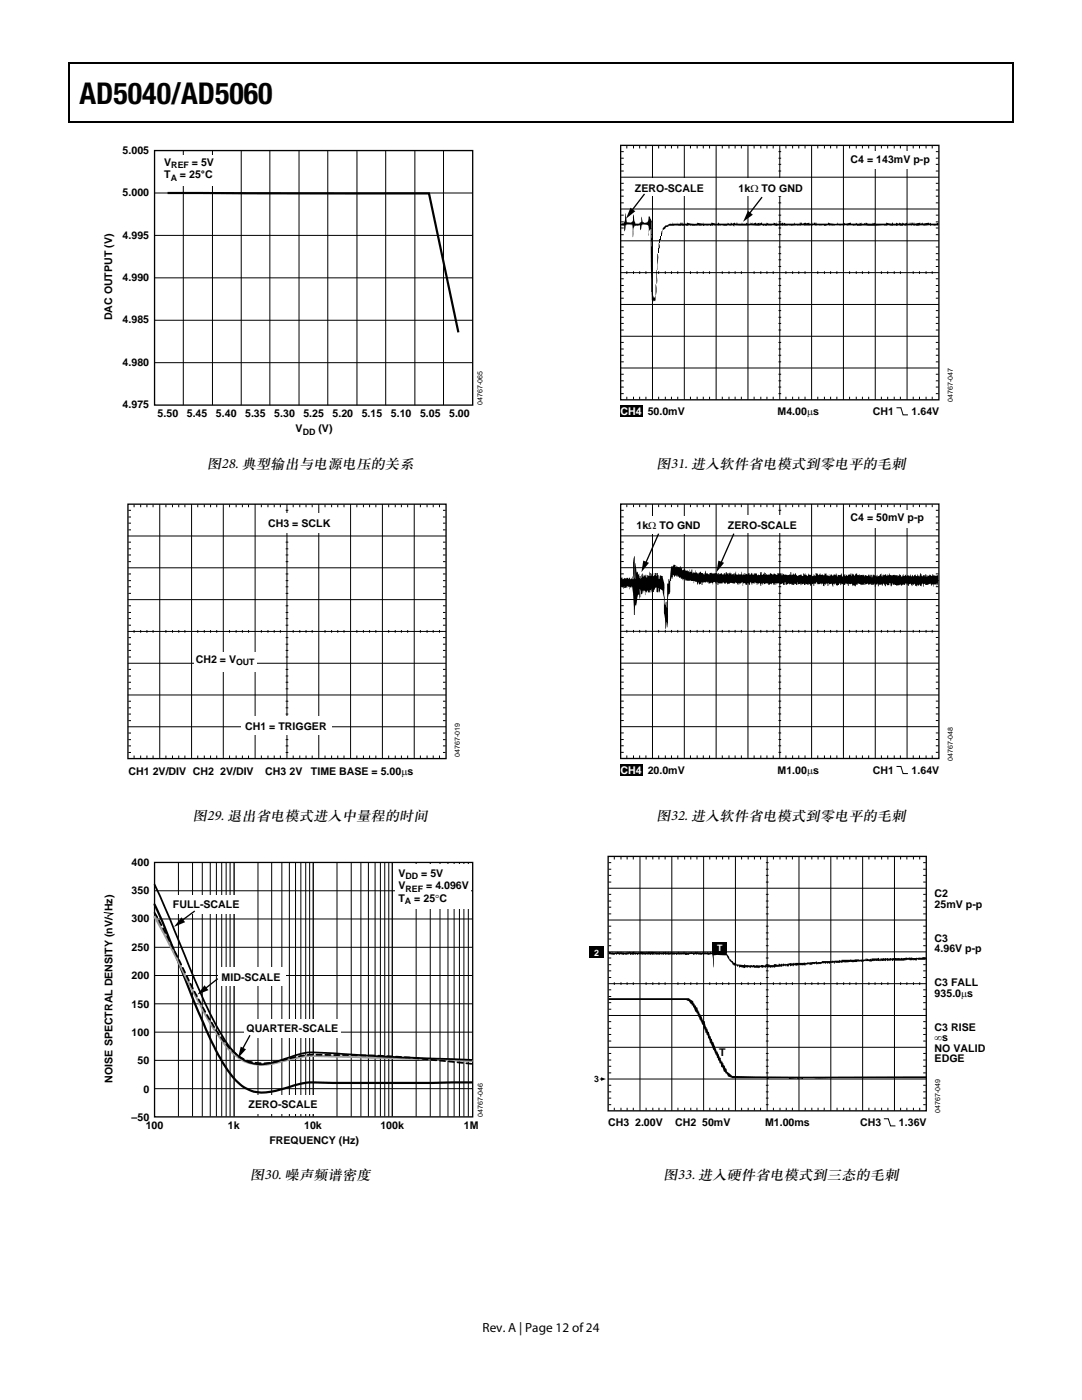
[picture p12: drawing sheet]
<svg xmlns="http://www.w3.org/2000/svg" width="216mm" height="279mm" viewBox="0 0 216 279" stroke-linecap="round" stroke-linejoin="round" font-family="sans-serif">
<path d="M13.7 12.5h.3v1h-.3z" fill="#040000"/>
<path d="M13.7 12.6h188.2" fill="none" stroke="#040000" stroke-width=".25"/>
<g fill="#040000">
<path d="M201.9 12.5h.3v1h-.3z"/>
<path d="M201.9 12.5h.3v.2h-.3z"/>
</g>
<path d="M13.8 13.5v10.9M202.1 13.5v10.9M13.7 24.3h188.2" fill="none" stroke="#040000" stroke-width=".25"/>
<path d="M201.9 24.2h.3v.2h-.3z" fill="#040000"/>
<path d="M33.7 38.5l51.9 .1 5.8 27.5" fill="none" stroke="#040000" stroke-width=".44"/>
<path d="M30.8 30h63.5v50.8h-63.5z" fill="none" stroke="#040000" stroke-width=".26"/>
<g fill="none" stroke="#040000" stroke-width=".2">
<path d="M30.8 38.5h63.5M36.6 30v50.8M42.4 30v50.8M48.1 30v50.8M53.8 30v50.8M59.7 30v50.8M65.4 30v50.8M71.2 30v50.8M77 30v50.8M82.8 30v50.8M88.5 30v50.8M30.8 47h63.5"/>
<path d="M30.8 55.4h63.5M30.8 63.9h63.5M30.8 72.4h63.5"/>
</g>
<g fill="#fff">
<path d="M32 30.9h11.5v6.1h-11.5z"/>
<path d="M25.6 114.2h63v9.7h-63z"/>
</g>
<path d="M25.5 100.6h63.5v50.8h-63.5z" fill="none" stroke="#040000" stroke-width=".26"/>
<g fill="none" stroke="#040000" stroke-width=".2">
<path d="M25.5 107h63.5M25.5 113.3h63.5M25.5 119.7h63.5M25.6 101.8h.5M25.6 103.2h.5M25.6 104.4h.5M25.6 105.7h.5M25.6 108.2h.5M25.6 109.5h.5M25.6 110.8h.5M25.6 112.1h.5M25.6 114.5h.5"/>
<path d="M25.6 115.9h.5M25.6 117.1h.5M25.6 118.4h.5M26.8 100.7v.5M28.1 100.7v.5M29.3 100.7v.5M30.5 100.7v.5M31.9 100.6v50.8M33.1 100.7v.5M34.4 100.7v.5M35.7 100.7v.5M36.9 100.7v.5"/>
<path d="M38.2 100.6v50.8M39.5 100.7v.5M40.8 100.7v.5M42 100.7v.5M43.2 100.7v.5M44.6 100.6v50.8M45.8 100.7v.5M47.1 100.7v.5M48.4 100.7v.5M49.6 100.7v.5M50.9 100.6v50.8M52.2 100.7v.5"/>
<path d="M53.5 100.7v.5M54.7 100.7v.5M55.9 100.7v.5M57 101.8h.5M57 103.2h.5M57 104.4h.5M57 105.7h.5M57 108.2h.5M57 109.5h.5M57 110.8h.5M57 112.1h.5M57 114.5h.5"/>
<path d="M57 115.9h.5M57 117.1h.5M57 118.4h.5M57.3 100.6v50.8M58.5 100.7v.5M59.8 100.7v.5M61.1 100.7v.5M62.3 100.7v.5M63.6 100.6v50.8M64.9 100.7v.5M66.2 100.7v.5M67.4 100.7v.5"/>
<path d="M68.6 100.7v.5M70 100.6v50.8M71.2 100.7v.5M72.5 100.7v.5M73.7 100.7v.5M75 100.7v.5M76.3 100.6v50.8M77.6 100.7v.5M78.9 100.7v.5M80.1 100.7v.5M81.3 100.7v.5M82.7 100.6v50.8"/>
<path d="M83.9 100.7v.5M85.2 100.7v.5M86.4 100.7v.5M87.7 100.7v.5M88.4 101.8h.5M88.4 103.2h.5M88.4 104.4h.5M88.4 105.7h.5M88.4 108.2h.5M88.4 109.5h.5M88.4 110.8h.5M88.4 112.1h.5"/>
<path d="M88.4 114.5h.5M88.4 115.9h.5M88.4 117.1h.5M88.4 118.4h.5M25.5 126h63.5M25.5 132.4h63.5M25.5 138.7h63.5M25.6 120.9h.5M25.6 122.2h.5M25.6 123.5h.5M25.6 124.8h.5M25.6 127.2h.5"/>
<path d="M25.6 128.6h.5M25.6 129.8h.5M25.6 131.1h.5M25.6 133.6h.5M25.6 134.9h.5M25.6 136.2h.5M25.6 137.5h.5M25.6 139.9h.5M26.8 125.7v.6M28.1 125.7v.6M29.3 125.7v.6M30.5 125.7v.6"/>
<path d="M33.1 125.7v.6M34.4 125.7v.6M35.7 125.7v.6M36.9 125.7v.6M39.5 125.7v.6M40.8 125.7v.6M42 125.7v.6M43.2 125.7v.6M45.8 125.7v.6M47.1 125.7v.6M48.4 125.7v.6M49.6 125.7v.6"/>
<path d="M52.2 125.7v.6M53.5 125.7v.6M54.7 125.7v.6M55.9 125.7v.6M57 120.9h.5M57 122.2h.5M57 123.5h.5M57 124.8h.5M57 127.2h.5M57 128.6h.5M57 129.8h.5M57 131.1h.5"/>
<path d="M57 133.6h.5M57 134.9h.5M57 136.2h.5M57 137.5h.5M57 139.9h.5M58.5 125.7v.6M59.8 125.7v.6M61.1 125.7v.6M62.3 125.7v.6M64.9 125.7v.6M66.2 125.7v.6M67.4 125.7v.6"/>
<path d="M68.6 125.7v.6M71.2 125.7v.6M72.5 125.7v.6M73.7 125.7v.6M75 125.7v.6M77.6 125.7v.6M78.9 125.7v.6M80.1 125.7v.6M81.3 125.7v.6M83.9 125.7v.6M85.2 125.7v.6M86.4 125.7v.6"/>
<path d="M87.7 125.7v.6M88.4 120.9h.5M88.4 122.2h.5M88.4 123.5h.5M88.4 124.8h.5M88.4 127.2h.5M88.4 128.6h.5M88.4 129.8h.5M88.4 131.1h.5M88.4 133.6h.5M88.4 134.9h.5M88.4 136.2h.5"/>
<path d="M88.4 137.5h.5M88.4 139.9h.5M25.5 145h63.5M25.6 141.3h.5M25.6 142.5h.5M25.6 143.8h.5M25.6 146.3h.5M25.6 147.6h.5M25.6 148.9h.5M25.6 150.2h.5M26.8 150.8v.5M28.1 150.8v.5"/>
<path d="M29.3 150.8v.5M30.5 150.8v.5M33.1 150.8v.5M34.4 150.8v.5M35.7 150.8v.5M36.9 150.8v.5M39.5 150.8v.5M40.8 150.8v.5M42 150.8v.5M43.2 150.8v.5M45.8 150.8v.5M47.1 150.8v.5"/>
<path d="M48.4 150.8v.5M49.6 150.8v.5M52.2 150.8v.5M53.5 150.8v.5M54.7 150.8v.5M55.9 150.8v.5M57 141.3h.5M57 142.5h.5M57 143.8h.5M57 146.3h.5M57 147.6h.5M57 148.9h.5"/>
<path d="M57 150.2h.5M58.5 150.8v.5M59.8 150.8v.5M61.1 150.8v.5M62.3 150.8v.5M64.9 150.8v.5M66.2 150.8v.5M67.4 150.8v.5M68.6 150.8v.5M71.2 150.8v.5M72.5 150.8v.5M73.7 150.8v.5"/>
<path d="M75 150.8v.5M77.6 150.8v.5M78.9 150.8v.5M80.1 150.8v.5M81.3 150.8v.5M83.9 150.8v.5M85.2 150.8v.5M86.4 150.8v.5M87.7 150.8v.5M88.4 141.3h.5M88.4 142.5h.5M88.4 143.8h.5"/>
<path d="M88.4 146.3h.5M88.4 147.6h.5M88.4 148.9h.5M88.4 150.2h.5"/>
</g>
<g fill="#fff">
<path d="M56.3 102.5h10v3.8h-10z"/>
<path d="M38.8 130.1h12.5v3.9h-12.5z"/>
<path d="M48.1 142.8h18.1v3.8h-18.1z"/>
</g>
<g fill="none" stroke="#040000" stroke-width=".2">
<path d="M30.8 177.8h63.5M35.6 172.1v50.7M38.4 172.1v50.7M40.4 172.1v50.7M42 172.1v50.7M43.2 172.1v50.7M44.2 172.1v50.7M45.1 172.1v50.7M45.9 172.1v50.7M51.5 172.1v50.7M54.2 172.1v50.7M56.2 172.1v50.7"/>
<path d="M57.7 172.1v50.7M59 172.1v50.7M60 172.1v50.7M61 172.1v50.7M61.8 172.1v50.7M67.2 172.1v50.7M70.1 172.1v50.7M72 172.1v50.7M73.5 172.1v50.7M74.8 172.1v50.7M75.9 172.1v50.7M76.8 172.1v50.7"/>
<path d="M77.6 172.1v50.7M83 172.1v50.7M85.9 172.1v50.7M87.8 172.1v50.7M89.4 172.1v50.7M90.6 172.1v50.7M91.7 172.1v50.7M92.6 172.1v50.7M93.5 172.1v50.7M30.8 183.4h63.5M30.8 189.1h63.5M30.8 194.7h63.5"/>
<path d="M30.8 200.3h63.5M30.8 206h63.5M30.8 211.6h63.5M30.8 217.3h63.5"/>
</g>
<path d="M30.8 172.1h63.5v50.8h-63.5zM46.7 172.1v50.7M62.5 172.1v50.7M78.3 172.1v50.7" fill="none" stroke="#040000" stroke-width=".26"/>
<path d="M79 172.5h15v8.9h-15z" fill="#fff"/>
<path d="M30.8 180.5l1.8 3.9 6.9 17.3a66.3 66.3 0 0 0 6.2 12.3 8 8 0 0 0 6.8 4l2.2-.2 1.9-.5a17.8 17.8 0 0 1 9.2-1.2l28.3-.1" fill="none" stroke="#040000" stroke-width=".44"/>
<path d="M30.8 183l2.2 3.8 5.1 10.2a67.8 67.8 0 0 0 6 10.4 11.9 11.9 0 0 0 5.4 4.7 11.9 11.9 0 0 0 7.2-.4l1.3-.3a20.1 20.1 0 0 1 7.8-.6l28.3 .9" fill="none" stroke="#9a9a9a" stroke-width=".44"/>
<path d="M30.8 182.2l2.8 5 4.7 9.8a64.4 64.4 0 0 0 7.4 12 9 9 0 0 0 10 2.7 26.9 26.9 0 0 1 8.8-1.2l13.1 .3 4.7 .3 11.8 1.2" fill="none" stroke="#040000" stroke-width=".35" stroke-dasharray="1.1 .7"/>
<path d="M30.8 176.5l2.7 5.8 5 12.3a76.7 76.7 0 0 0 7.3 14.4 7.6 7.6 0 0 0 8.9 3l3.1-1a12.4 12.4 0 0 1 6.7-.9l11.8 .8 17.8 .6" fill="none" stroke="#040000" stroke-width=".35"/>
<path d="M20.7 182.1l1.8 .2-1 .5 .1 .3" fill="none" stroke="#040000" stroke-width=".2"/>
<g fill="#fff">
<path d="M35.2 178.6h12.2v3.7h-12.2z"/>
<path d="M48.7 203.4h19.3v3.7h-19.3z"/>
<path d="M43.6 193h13.4v3.7h-13.4z"/>
<path d="M50.6 218.6h12.2v3.7h-12.2z"/>
</g>
<path d="M38.9 181.8l-2.7 2" fill="none" stroke="#040000" stroke-width=".26"/>
<path d="M36.2 183.1l.7 .9-2.2 1z" fill="#040000"/>
<path d="M43.5 195.3l-2.6 2" fill="none" stroke="#040000" stroke-width=".26"/>
<path d="M40.8 196.6l.8 1-2.2 .9z" fill="#040000"/>
<path d="M49.9 206.6l-1.6 2.9" fill="none" stroke="#040000" stroke-width=".26"/>
<path d="M48 208.9l1.1 .5-1.6 1.8z" fill="#040000"/>
<path d="M123.8 29h63.5v50.8h-63.5z" fill="none" stroke="#040000" stroke-width=".26"/>
<g fill="none" stroke="#040000" stroke-width=".2">
<path d="M123.8 35.4h63.5M123.9 30.3h.6M123.9 31.6h.6M123.9 32.8h.6M123.9 34.1h.6M123.9 36.6h.6M123.9 37.9h.6M123.9 39.2h.6M125.1 29.1v.5M126.4 29.1v.5M127.6 29.1v.5M128.9 29.1v.5"/>
<path d="M130.2 29v50.8M131.4 29.1v.5M132.8 29.1v.5M134 29.1v.5M135.2 29.1v.5M136.5 29v50.8M137.8 29.1v.5M139.1 29.1v.5M140.3 29.1v.5M141.6 29.1v.5M142.9 29v50.8M144.1 29.1v.5"/>
<path d="M145.5 29.1v.5M146.7 29.1v.5M147.9 29.1v.5M149.2 29v50.8M150.5 29.1v.5M151.8 29.1v.5M153 29.1v.5M154.3 29.1v.5M155.3 30.3h.6M155.3 31.6h.6M155.3 32.8h.6M155.3 34.1h.6"/>
<path d="M155.3 36.6h.6M155.3 37.9h.6M155.3 39.2h.6M155.6 29v50.8M156.8 29.1v.5M158.2 29.1v.5M159.4 29.1v.5M160.6 29.1v.5M161.9 29v50.8M163.2 29.1v.5M164.5 29.1v.5M165.7 29.1v.5"/>
<path d="M167 29.1v.5M168.3 29v50.8M169.5 29.1v.5M170.9 29.1v.5M172.1 29.1v.5M173.3 29.1v.5M174.6 29v50.8M175.9 29.1v.5M177.1 29.1v.5M178.4 29.1v.5M179.7 29.1v.5M181 29v50.8"/>
<path d="M182.2 29.1v.5M183.5 29.1v.5M184.8 29.1v.5M186 29.1v.5M186.7 30.3h.6M186.7 31.6h.6M186.7 32.8h.6M186.7 34.1h.6M186.7 36.6h.6M186.7 37.9h.6M186.7 39.2h.6M123.8 41.7h63.5"/>
<path d="M123.8 48.1h63.5M123.8 54.4h63.5M123.9 40.5h.6M123.9 42.9h.6M123.9 44.3h.6M123.9 45.5h.6M123.9 46.8h.6M123.9 49.3h.6M123.9 50.6h.6M123.9 51.9h.6M123.9 53.2h.6M123.9 55.6h.6"/>
<path d="M123.9 57h.6M123.9 58.2h.6M123.9 59.5h.6M125.1 54.1v.6M126.4 54.1v.6M127.6 54.1v.6M128.9 54.1v.6M131.4 54.1v.6M132.8 54.1v.6M134 54.1v.6M135.2 54.1v.6M137.8 54.1v.6"/>
<path d="M139.1 54.1v.6M140.3 54.1v.6M141.6 54.1v.6M144.1 54.1v.6M145.5 54.1v.6M146.7 54.1v.6M147.9 54.1v.6M150.5 54.1v.6M151.8 54.1v.6M153 54.1v.6M154.3 54.1v.6M155.3 40.5h.6"/>
<path d="M155.3 42.9h.6M155.3 44.3h.6M155.3 45.5h.6M155.3 46.8h.6M155.3 49.3h.6M155.3 50.6h.6M155.3 51.9h.6M155.3 53.2h.6M155.3 55.6h.6M155.3 57h.6M155.3 58.2h.6M155.3 59.5h.6"/>
<path d="M156.8 54.1v.6M158.2 54.1v.6M159.4 54.1v.6M160.6 54.1v.6M163.2 54.1v.6M164.5 54.1v.6M165.7 54.1v.6M167 54.1v.6M169.5 54.1v.6M170.9 54.1v.6M172.1 54.1v.6M173.3 54.1v.6"/>
<path d="M175.9 54.1v.6M177.1 54.1v.6M178.4 54.1v.6M179.7 54.1v.6M182.2 54.1v.6M183.5 54.1v.6M184.8 54.1v.6M186 54.1v.6M186.7 40.5h.6M186.7 42.9h.6M186.7 44.3h.6M186.7 45.5h.6"/>
<path d="M186.7 46.8h.6M186.7 49.3h.6M186.7 50.6h.6M186.7 51.9h.6M186.7 53.2h.6M186.7 55.6h.6M186.7 57h.6M186.7 58.2h.6M186.7 59.5h.6M123.8 60.8h63.5M123.8 67.1h63.5M123.8 73.4h63.5"/>
<path d="M123.9 62h.6M123.9 63.3h.6M123.9 64.6h.6M123.9 65.9h.6M123.9 68.3h.6M123.9 69.7h.6M123.9 70.9h.6M123.9 72.2h.6M123.9 74.7h.6M123.9 76h.6M123.9 77.3h.6M123.9 78.6h.6"/>
<path d="M125.1 79.2v.5M126.4 79.2v.5M127.6 79.2v.5M128.9 79.2v.5M131.4 79.2v.5M132.8 79.2v.5M134 79.2v.5M135.2 79.2v.5M137.8 79.2v.5M139.1 79.2v.5M140.3 79.2v.5M141.6 79.2v.5"/>
<path d="M144.1 79.2v.5M145.5 79.2v.5M146.7 79.2v.5M147.9 79.2v.5M150.5 79.2v.5M151.8 79.2v.5M153 79.2v.5M154.3 79.2v.5M155.3 62h.6M155.3 63.3h.6M155.3 64.6h.6M155.3 65.9h.6"/>
<path d="M155.3 68.3h.6M155.3 69.7h.6M155.3 70.9h.6M155.3 72.2h.6M155.3 74.7h.6M155.3 76h.6M155.3 77.3h.6M155.3 78.6h.6M156.8 79.2v.5M158.2 79.2v.5M159.4 79.2v.5M160.6 79.2v.5"/>
<path d="M163.2 79.2v.5M164.5 79.2v.5M165.7 79.2v.5M167 79.2v.5M169.5 79.2v.5M170.9 79.2v.5M172.1 79.2v.5M173.3 79.2v.5M175.9 79.2v.5M177.1 79.2v.5M178.4 79.2v.5M179.7 79.2v.5"/>
<path d="M182.2 79.2v.5M183.5 79.2v.5M184.8 79.2v.5M186 79.2v.5M186.7 62h.6M186.7 63.3h.6M186.7 64.6h.6M186.7 65.9h.6M186.7 68.3h.6M186.7 69.7h.6M186.7 70.9h.6M186.7 72.2h.6"/>
<path d="M186.7 74.7h.6M186.7 76h.6M186.7 77.3h.6M186.7 78.6h.6"/>
</g>
<g fill="#040000">
<path d="M124.7 42.6l.4 1.8h.9l.2-.2 .1-1.1 .2-.3 .1 1.1 .2 .7h.8v-.2v.2l.1-.2h.2l.1-1.2 .2 1.2h.9l.3-.5v-.7h.3l.3 1h.2v.2h-.2v1.1h.2l-.2 .1v1.1h.2l-.2 .2 .2 1.2h-.2l.2 2.6-.1 6.9 .4 1.8 .2-.1 .1-.3v1l-.1 .1-.2-.1-.2 .3a3.3 3.3 0 0 1-.3-2l-.2-12.5h-.1l-.2 .5-.1 .8 .1-.9a1.11 1.11 0 0 0-.4-1.3l-.9-.1-.5 1.1v-.9l-1.1 .1-.4 2.3-.1-2.6h-.1v.2l-.1-.2h-.9v.2h-.2v.7l-.3 .5v-1.2l-.7 .1v-.5h.4v-.2l.3 .2 .1-.4z"/>
<path d="M132.8 45h.3l.5-.3h.6v-.3l.1 .2h.7l.1-.2v.2h.7v-.2h.1v.2l.1-.2h.2v.2h.9l.1-.2 1.5 .3 .4-.1v-.2l1.2 .2v-.2v.2h1.6v-.2l1 .2h.4v-.2l.2 .2h1.7v-.2l.3 .2h.3v-.2l.3 .2 .5-.2 .4 .2v-.2h.1v.2h.9v-.2l.1 .2h.8v-.2l.3 .2h.5v-.2l.1 .2 .3-.2v.2l.7-.2 .2 .2 .5-.2v.2l.6-.2v.2h.9v-.2l.5 .2h.9v-.2l.5 .2v-.2l.1 .2h.5v-.2l.4 .2 .2-.2 .3 .2v-.2l.3 .2h1.7l.2-.2v.2h1v-.2h.1v.2l.1-.2h.2v.2l.7-.2 .2 .2 .6-.2v.2h.6l.1-.2v.2h.2v-.2h.4v.2h.1v-.2l.1 .2h2.2l.1-.2 1.4 .3 .4-.1v-.2l.1 .2h1.2v-.2l.3 .2 1.1-.2v.2h1v-.2l.2 .2h.6v-.2l.2 .2 .1-.2v.2l.3 .1 .5-.3v.2l.1-.2 .5 .2h.8v-.2l.3 .2v-.2l.4 .2h2v-.2l1.2 .2v-.2h.2v.2h.6v-.2l.6 .2v-.2l.6 .2v-.2l.6 .2 .4-.2v.2h.4v-.2v.2h.3v-.2h.2v.2l.1-.2h.1v.2l.1-.2 .1 .2h.2v-.2l.1 .2 1-.2v.2l.4-.2 .2 .2 1.2-.2v.2l.4-.2v.2h1.1v-.2l.3 .2a.3 .3 0 0 1-.1 .5l-1.3-.1-.2 .1-.2-.2-2.1 .1-.1 .1-1-.1-11.2 .1-.1-.1h-4.3l-.1 .1-.4-.1-.1 .1-.2-.1-1.2 .1-.2-.1-7.7 .1v-.1l-3.9 .1-.9-.2-.2 .2-5.2-.1v.2a.48 .48 0 0 0-.7-.2h-11.2l-1.2 .1v.1l-.6 .1v.2l-.6 .4v-.3z"/>
<path d="M132.1 45.9v.7h-.1v-.4z"/>
<path d="M131.9 46.6l.1 .5z"/>
<path d="M131.7 47.1h.2v.7h-.2z"/>
<path d="M131.6 47.8l.1 .6z"/>
<path d="M131.4 48.4l.2 .5v.7h-.2z"/>
<path d="M131.3 49.6l.1 .9z"/>
<path d="M131.2 50.5a3.5 3.5 0 0 1 0 2.3l-.1 1.1z"/>
<path d="M131 53.9l.2 .5-.1 2-.1 .3z"/>
<path d="M130.8 56.7l.2 .8-.2 1.5z"/>
<path d="M123.7 81h4.5v2.2h-4.5z"/>
</g>
<path d="M178.9 81.4h.9l.4 1.4h1" fill="none" stroke="#040000" stroke-width=".2"/>
<g fill="#fff">
<path d="M173.8 30.2h10.6v3.5h-10.6z"/>
<path d="M148.5 35.6h10.6v3.6h-10.6z"/>
<path d="M129.1 35.6h10.5v3.6h-10.5z"/>
</g>
<path d="M128.6 38.7l-2.6 3.5" fill="none" stroke="#040000" stroke-width=".26"/>
<path d="M125.8 41.5l1 .7-1.9 1.5z" fill="#040000"/>
<path d="M152.1 39.3l-2.7 3.5" fill="none" stroke="#040000" stroke-width=".26"/>
<path d="M149.2 42.1l1 .8-1.9 1.4z" fill="#040000"/>
<path d="M123.8 100.6h63.5v50.8h-63.5z" fill="none" stroke="#040000" stroke-width=".26"/>
<g fill="none" stroke="#040000" stroke-width=".2">
<path d="M123.8 106.9h63.5M123.8 113.3h63.5M123.8 119.6h63.5M123.9 101.8h.6M123.9 103.2h.6M123.9 104.4h.6M123.9 105.7h.6M123.9 108.2h.6M123.9 109.5h.6M123.9 110.7h.6M123.9 112.1h.6M123.9 114.5h.6"/>
<path d="M123.9 115.9h.6M123.9 117.1h.6M123.9 118.4h.6M125.1 100.7v.5M126.4 100.7v.5M127.6 100.7v.5M128.9 100.7v.5M130.2 100.6v50.8M131.4 100.7v.5M132.8 100.7v.5M134 100.7v.5M135.2 100.7v.5"/>
<path d="M136.5 100.6v50.8M137.8 100.7v.5M139.1 100.7v.5M140.3 100.7v.5M141.6 100.7v.5M142.9 100.6v50.8M144.1 100.7v.5M145.5 100.7v.5M146.7 100.7v.5M147.9 100.7v.5M149.2 100.6v50.8M150.5 100.7v.5"/>
<path d="M151.8 100.7v.5M153 100.7v.5M154.3 100.7v.5M155.3 101.8h.6M155.3 103.2h.6M155.3 104.4h.6M155.3 105.7h.6M155.3 108.2h.6M155.3 109.5h.6M155.3 110.7h.6M155.3 112.1h.6M155.3 114.5h.6"/>
<path d="M155.3 115.9h.6M155.3 117.1h.6M155.3 118.4h.6M155.6 100.6v50.8M156.8 100.7v.5M158.2 100.7v.5M159.4 100.7v.5M160.6 100.7v.5M161.9 100.6v50.8M163.2 100.7v.5M164.5 100.7v.5M165.7 100.7v.5"/>
<path d="M167 100.7v.5M168.3 100.6v50.8M169.5 100.7v.5M170.9 100.7v.5M172.1 100.7v.5M173.3 100.7v.5M174.6 100.6v50.8M175.9 100.7v.5M177.1 100.7v.5M178.4 100.7v.5M179.7 100.7v.5M181 100.6v50.8"/>
<path d="M182.2 100.7v.5M183.5 100.7v.5M184.8 100.7v.5M186 100.7v.5M186.7 101.8h.6M186.7 103.2h.6M186.7 104.4h.6M186.7 105.7h.6M186.7 108.2h.6M186.7 109.5h.6M186.7 110.7h.6M186.7 112.1h.6"/>
<path d="M186.7 114.5h.6M186.7 115.9h.6M186.7 117.1h.6M186.7 118.4h.6M123.8 126h63.5M123.8 132.3h63.5M123.8 138.7h63.5M123.9 120.9h.6M123.9 122.2h.6M123.9 123.4h.6M123.9 124.8h.6M123.9 127.2h.6"/>
<path d="M123.9 128.6h.6M123.9 129.8h.6M123.9 131.1h.6M123.9 133.6h.6M123.9 134.9h.6M123.9 136.1h.6M123.9 137.4h.6M123.9 139.9h.6M125.1 125.7v.6M126.4 125.7v.6M127.6 125.7v.6M128.9 125.7v.6"/>
<path d="M131.4 125.7v.6M132.8 125.7v.6M134 125.7v.6M135.2 125.7v.6M137.8 125.7v.6M139.1 125.7v.6M140.3 125.7v.6M141.6 125.7v.6M144.1 125.7v.6M145.5 125.7v.6M146.7 125.7v.6M147.9 125.7v.6"/>
<path d="M150.5 125.7v.6M151.8 125.7v.6M153 125.7v.6M154.3 125.7v.6M155.3 120.9h.6M155.3 122.2h.6M155.3 123.4h.6M155.3 124.8h.6M155.3 127.2h.6M155.3 128.6h.6M155.3 129.8h.6M155.3 131.1h.6"/>
<path d="M155.3 133.6h.6M155.3 134.9h.6M155.3 136.1h.6M155.3 137.4h.6M155.3 139.9h.6M156.8 125.7v.6M158.2 125.7v.6M159.4 125.7v.6M160.6 125.7v.6M163.2 125.7v.6M164.5 125.7v.6M165.7 125.7v.6"/>
<path d="M167 125.7v.6M169.5 125.7v.6M170.9 125.7v.6M172.1 125.7v.6M173.3 125.7v.6M175.9 125.7v.6M177.1 125.7v.6M178.4 125.7v.6M179.7 125.7v.6M182.2 125.7v.6M183.5 125.7v.6M184.8 125.7v.6"/>
<path d="M186 125.7v.6M186.7 120.9h.6M186.7 122.2h.6M186.7 123.4h.6M186.7 124.8h.6M186.7 127.2h.6M186.7 128.6h.6M186.7 129.8h.6M186.7 131.1h.6M186.7 133.6h.6M186.7 134.9h.6M186.7 136.1h.6"/>
<path d="M186.7 137.4h.6M186.7 139.9h.6M123.8 145h63.5M123.9 141.2h.6M123.9 142.5h.6M123.9 143.8h.6M123.9 146.3h.6M123.9 147.6h.6M123.9 148.8h.6M123.9 150.1h.6M125.1 150.8v.5M126.4 150.8v.5"/>
<path d="M127.6 150.8v.5M128.9 150.8v.5M131.4 150.8v.5M132.8 150.8v.5M134 150.8v.5M135.2 150.8v.5M137.8 150.8v.5M139.1 150.8v.5M140.3 150.8v.5M141.6 150.8v.5M144.1 150.8v.5M145.5 150.8v.5"/>
<path d="M146.7 150.8v.5M147.9 150.8v.5M150.5 150.8v.5M151.8 150.8v.5M153 150.8v.5M154.3 150.8v.5M155.3 141.2h.6M155.3 142.5h.6M155.3 143.8h.6M155.3 146.3h.6M155.3 147.6h.6M155.3 148.8h.6"/>
<path d="M155.3 150.1h.6M156.8 150.8v.5M158.2 150.8v.5M159.4 150.8v.5M160.6 150.8v.5M163.2 150.8v.5M164.5 150.8v.5M165.7 150.8v.5M167 150.8v.5M169.5 150.8v.5M170.9 150.8v.5M172.1 150.8v.5"/>
<path d="M173.3 150.8v.5M175.9 150.8v.5M177.1 150.8v.5M178.4 150.8v.5M179.7 150.8v.5M182.2 150.8v.5M183.5 150.8v.5M184.8 150.8v.5M186 150.8v.5M186.7 141.2h.6M186.7 142.5h.6M186.7 143.8h.6"/>
<path d="M186.7 146.3h.6M186.7 147.6h.6M186.7 148.8h.6M186.7 150.1h.6"/>
</g>
<path d="M123.7 152.5h4.5v2.2h-4.5z" fill="#040000"/>
<path d="M178.9 153h.9l.4 1.4h1" fill="none" stroke="#040000" stroke-width=".2"/>
<g fill="#fff">
<path d="M173.8 101.7h10.6v3.6h-10.6z"/>
<path d="M148.5 102.8h10.6v3.5h-10.6z"/>
<path d="M129.1 103h10.5v3.5h-10.5z"/>
</g>
<path d="M131.4 106.5l-2.6 6" fill="none" stroke="#040000" stroke-width=".26"/>
<path d="M128.4 111.9l1.1 .4-1.5 1.9z" fill="#040000"/>
<path d="M146.4 106.5l-2.6 6" fill="none" stroke="#040000" stroke-width=".26"/>
<g fill="#040000">
<path d="M143.3 111.9l1.2 .4-1.5 1.9z"/>
<path d="M126.7 110.9l-.1 4.2 .2 .5-.1-2.4 .2-.9 .1 1.8 .1 .3 .2-.3v.6l.3-.3v.9v-.3h.2v.5l.2-.2v-.6l.2-.3v.7h.2v-.4l.4 .4v-.4h.2v.5h.1v-.4l.5 .2v-.9l.1 .3h.1v.6l.3-.6 .1 .6h.3v-.6l.1 .4h.1v-.4h.3l.1 .6v-.6h.2v.4h.1v.7h.2l.1-.7 .5 .2 .1 .3a6.7 6.7 0 0 1 .2 3.3l.1 1.9 .2 .3v-.7h.2l.1 1.2v-4.8h.3v-.9h.1v.3h.1l.3-2.9h.4l.1-.3 .4 .1v.4h.2v-.3l.7 .4v-.3h.1v.5l.3-.2v.5l.6-.2v.2h.5v.3l.2-.2v.3h.2v-.5l.1 .4h.3v-.4h.1l.1 .7 .2-.2 .3 .2 .1-.6v.4l.6 .4v-.2l.5-.3v.3h.3l.3 .3 .4-.8v.5h.2l.3 .2 .2-.2 .1 .2v-.2l.3-.1v.1h1.1l.2 .2v-.3l.3 .3 .4-.2 .3 .3 .2-.3 .3 .2v-.4h.2v.2h.3v.2h.1v-.2h.2l.1-.3v.3h.3v.3l.4-.3 .1 .4v-.4h.3v-.3h.1v.5l.4 .1v-.3l.1 .2h.5l.1-.5 .2 .7 .3-.4v.3h.2v-.3l.4 .3 .3-.3h.2v.3l.3-.1-.1-.3 .3 .1v.3l.2-.3v.3h.2v-.3h.5l.1 .4h.2v-.2l.3 .2 .1-.6h.3v.5h.3v-.3l.2 .3v-.5l.1 .2h.2v.3l.3-.1a.48 .48 0 0 0 .7-.2l.4 .2v.2l.3-.4 .3 .3h.4v-.3l.4 .2 .4-.2v.4h.1v-.4l.4 .3 .3-.1 .3 .2 .4-.2 .2 .1v-.5h.2l.1 .6 .2-.4 .3 .3 .3-.3 .3 .6 .8-.4 .1 .2 .3 .2v-.6h.1l.3 .4 .1-.4 .3 .6 .2-.6 .1 .3 .2-.1 .3 .2v-.4l.1 .6h.2v-.4l.1 .4h.2v-.3l.3 .3v-.6h.3l.3 .4 .2-.4 .1 .3h.4l.1-.1v.2h.3v-.4l.1 .2 .3-.2 .1 .6 .1-.3 .3 .3v-.4l.1 .4h.2v-.4h.3v.2l.3 .2v-.3l.4-.1 .1 .2 .1-.4 .2 .7 .1-.4 .5 .1 .2-.4 .1 .7h.2v-.4l.4-.1v.4h.1v-.4l.5 .4v-.3h.5v-.3h.2v.6l.3-.6 .4 .6 .1-.4 .3-.2v.4h.4l.1-.2v.2h.7v-.2l.3 .4v-.3l.6 .3 .3-.4 .2 .5 .1-.4h.2v.5l.3-.6 .1 .2 .3-.1v.3l.3-.2v.3h.2v-.4l.1 .3h.3l.4-.6 .1 .7 .1-.3h.2v-.2l.3 .2v-.2h.2l.2 .4v-.4l.1 .2h.3v-.4l.2 .4 1-.1 .4 .1v.3l.1-.3 .3 .2v-.4h.2v.2l.2-.1v.4h.2l.2-.5h.1v.4l.5-.4v.4l.3-.2 .2 .1 .1-.1v.2h.2l.1-.4 .2 .5 .1-.4 .3 .4 .1-.4h.3l.1 .3h.2l.1-.4 .4 .5 .1-.7 .1 .2h.2l.1 .5 .2-.3h.3l.1 .3v-.5l.3 .1v.4h.2v-.3l.3 .2 .1-.4 .5 .4v-.4h.2l.1 .3v-.1a.67 .67 0 0 0 .9-.1v1.1l.1 .1h-.1l-.1 .8-.2 .2v-.4l-.1 .1h-.5v.5l-.1-.5h-.3v.3l-.2-.4-1.1 .2v-.2l-.3 .1-.1 .5v-.6l-.3 .1v.4l-.3-.1-.1-.3-.1 .3-.4-.3v.4h-.2v-.3v.2h-.2l-.1-.4-.2 .2-.2-.1-.1 .4-.3-.5-.3 .1v.3h-.2v-.4l-.2 .3-.2-.4-.2 .3-.4-.1-.4 .3v-.3l-.4 .1v.2l-.1-.2h-.2v.2l-.1-.2-.2 .2v-.2l-.3-.1-.4 .2 .1-.3h-.2l-.1 .5h-.2v-.6h-.2v.3l-.5 .1-.2-.3v.5h-.2l-.3-.5-.2 .4-.1-.3-.3 .1-.4-.1v.4h-.1l-.1-.5v.1h-.4v.5h-.1v-.6l-.1 .1-.5 .1-.1-.2v.2h-.1v-.2l-.4 .2-.3-.2-.5 .1-.1-.2v.3l-.6-.1-.1 .2-.7-.3v.2l-.3-.1v.4l-.6-.3v.3l-.2-.5-.3 .1-.3-.1v.4h-.2l-.1-.4h-.3l-.1 .1-.1-.1v.2h-.3v-.2l-.4 .1v-.1l-.1 .3-.1-.1v-.2h-.3v.2h-.2v.2l-.4-.2v-.2h-.3v.2l-.2-.2-.1 .6-.3-.6-.5 .1-.1-.2v.5h-.2v-.4h-.3v.2l-.3-.2v.5l-.3-.1-.1-.4h-.1v.1l-.1-.1-.5 .1-.3-.1-.1 .1v-.4h-.2v.3h-.3v.4h-.2v-.4l-.4 .1v-.1v.4h-.2l-.1-.3-.3-.1v.2l-.6-.2v.2h-.3v-.2l-.4 .1-.1-.1v.3l-.2-.1v-.2l-.6 .1v-.4l-.1 .5h-.1v-.2l-.4 .1-.1-.2v.3l-.2-.1-.2 .1-.1-.2-.4 .1v-.2l-.7 .3-.1-.5h-.1v.5h-.3l-.1-.3-.8 .2 .2-.2h-.7v.2l-.2-.2v.3h-.2v-.2l-.2 .2v-.3h-.3v.2l-.4-.1v.1l-.3 .1v-.2l-.5-.1-.4 .2v-.2h-.1v.3l-.1-.2h-.3v.4h-.2l-.1-.5h-.2v.2l-.3-.2v.3h-.1v-.3h-.3v-.2h-.1v.3l-.5-.1v.2h-.2v-.4h-.2l-.2 .6-.2-.4h-.2v.3l-.4-.1v-.2h-.2l-.2 .1-.1 .4v-.7l-.5 .3-.1-.1-.2 .3v-.3l-.1 .2h-.2v-.1l-.4-.3v.3l-.9-.2-.7 .3v-.2l-.3-.2v.3l-.3-.1-.3-.3v.3h-.9v.3h-.1l-.1-.6-.1 .4h-.2l-.2-.4-.3 .1v.4l-.1-.2-.4-.2v.2l-.4 .1-.1-.4-.2 .3v-.3l-.4 .2-.3-.2-.1 .3-.1-.2v.5h-.2v-.5l-.4 .4-.3-.4v.4h-.2l-.1-.5-.5-.2-.1 .5v-.5l-.5 .1-.2-.2-.1 .1h-.6v-.1l-.3 .1v-.4h-.2v.3v-.2h-.2l-.1 .2v-.3h-.4v-.3l-.1 .1-.3-.2h-.3v-.4l-.1 .4-.3-.3-.1 .3-.3-.4v.8l-.3-.3-.1 .7h-.2v2.3l-.1 .3-.2 .2-.1 .3v5.5l-.2 .8-.1-1.2-.2 1.5-.1-1.7-.2-1.5v-3.1l-.2-1a.82 .82 0 0 0-.6-.8v.7l-.1-.1h-.2v-.7l-.1 .8-.3-.1v-.8h-.2l-.3 .5v.3h-.2v-.7h-.2l-.2 .8h-.1v-.4h-.1v.4h-.4v-.3h-.2v.3l-.3-.1v.7l-.1-.9h-.2v.3l-.1-.3h-.2v.6l-.1 .1-.2-.1v.7l-.3-1.7 .1 1.8-.1 .3v-.9h-.2l-.5 2.3-.1-.3-.1 2h-.2l-.1-2.9-.3-2.7h-.1v.3l-.4-.3v.5l-.1-.5h-.2v.3v-.4h-.2v.3l-.6 .1v-.4v.5l-.1-.2-.5-.2-.1 .3v-2.1l.4-.1v.4l.3-.1v-.2l.5 .2v-.2h.3v.3l.4-.4v.4h.2v-.3l.2 .3v-.5h.1v.5h.2l-.1-2.2a4.7 4.7 0 0 1 .4-2.5z"/>
</g>
<path d="M176.4 223.3h.8l.5 1.4h1" fill="none" stroke="#040000" stroke-width=".2"/>
<path d="M117.6 189h2.9v2.2h-2.9z" fill="#040000"/>
<path d="M121.3 170.9h63.5v50.8h-63.5z" fill="none" stroke="#040000" stroke-width=".26"/>
<g fill="none" stroke="#040000" stroke-width=".2">
<path d="M121.3 177.3h63.5M121.4 172.2h.6M121.4 173.5h.6M121.4 174.7h.6M121.4 176h.6M121.4 178.5h.6M121.4 179.8h.6M122.6 171v.5M123.9 171v.5M125.1 171v.5M126.4 171v.5M127.7 170.9v50.8"/>
<path d="M128.9 171v.5M130.3 171v.5M131.5 171v.5M132.7 171v.5M134 170.9v50.8M135.3 171v.5M136.6 171v.5M137.8 171v.5M139.1 171v.5M140.4 170.9v50.8M141.6 171v.5M142.9 171v.5"/>
<path d="M144.2 171v.5M145.4 171v.5M146.7 170.9v50.8M148 171v.5M149.3 171v.5M150.5 171v.5M151.8 171v.5M152.8 172.2h.6M152.8 173.5h.6M152.8 174.7h.6M152.8 176h.6M152.8 178.5h.6"/>
<path d="M152.8 179.8h.6M153.1 170.9v50.8M154.3 171v.5M155.6 171v.5M156.9 171v.5M158.1 171v.5M159.4 170.9v50.8M160.7 171v.5M162 171v.5M163.2 171v.5M164.5 171v.5M165.8 170.9v50.8"/>
<path d="M167 171v.5M168.3 171v.5M169.6 171v.5M170.8 171v.5M172.1 170.9v50.8M173.4 171v.5M174.6 171v.5M175.9 171v.5M177.2 171v.5M178.5 170.9v50.8M179.7 171v.5M181 171v.5"/>
<path d="M182.3 171v.5M183.5 171v.5M184.2 172.2h.5M184.2 173.5h.5M184.2 174.7h.5M184.2 176h.5M184.2 178.5h.5M184.2 179.8h.5M186.6 178.8h.1M121.3 183.6h63.5M121.3 190h63.5M121.3 196.3h63.5"/>
<path d="M121.4 181.1h.6M121.4 182.4h.6M121.4 184.8h.6M121.4 186.2h.6M121.4 187.4h.6M121.4 188.7h.6M121.4 191.2h.6M121.4 192.5h.6M121.4 193.8h.6M121.4 195.1h.6M121.4 197.5h.6M121.4 198.9h.6"/>
<path d="M122.6 196v.6M123.9 196v.6M125.1 196v.6M126.4 196v.6M128.9 196v.6M130.3 196v.6M131.5 196v.6M132.7 196v.6M135.3 196v.6M136.6 196v.6M137.8 196v.6M139.1 196v.6"/>
<path d="M141.6 196v.6M142.9 196v.6M144.2 196v.6M145.4 196v.6M148 196v.6M149.3 196v.6M150.5 196v.6M151.8 196v.6M152.8 181.1h.6M152.8 182.4h.6M152.8 184.8h.6M152.8 186.2h.6"/>
<path d="M152.8 187.4h.6M152.8 188.7h.6M152.8 191.2h.6M152.8 192.5h.6M152.8 193.8h.6M152.8 195.1h.6M152.8 197.5h.6M152.8 198.9h.6M154.3 196v.6M155.6 196v.6M156.9 196v.6M158.1 196v.6"/>
<path d="M160.7 196v.6M162 196v.6M163.2 196v.6M164.5 196v.6M167 196v.6M168.3 196v.6M169.6 196v.6M170.8 196v.6M173.4 196v.6M174.6 196v.6M175.9 196v.6M177.2 196v.6"/>
<path d="M179.7 196v.6M181 196v.6M182.3 196v.6M183.5 196v.6M184.2 181.1h.5M184.2 182.4h.5M184.2 184.8h.5M184.2 186.2h.5M184.2 187.4h.5M184.2 188.7h.5M184.2 191.2h.5M184.2 192.5h.5"/>
<path d="M184.2 193.8h.5M184.2 195.1h.5M184.2 197.5h.5M184.2 198.9h.5M121.3 202.7h63.5M121.3 209h63.5M121.3 215.3h63.5M121.4 200.1h.6M121.4 201.4h.6M121.4 203.9h.6M121.4 205.2h.6M121.4 206.5h.6"/>
<path d="M121.4 207.8h.6M121.4 210.2h.6M121.4 211.6h.6M121.4 212.8h.6M121.4 214.1h.6M121.4 216.6h.6M121.4 217.9h.6M121.4 219.2h.6M152.8 200.1h.6M152.8 201.4h.6M152.8 203.9h.6M152.8 205.2h.6"/>
<path d="M152.8 206.5h.6M152.8 207.8h.6M152.8 210.2h.6M152.8 211.6h.6M152.8 212.8h.6M152.8 214.1h.6M152.8 216.6h.6M152.8 217.9h.6M152.8 219.2h.6M184.2 200.1h.5M184.2 201.4h.5M184.2 203.9h.5"/>
<path d="M184.2 205.2h.5M184.2 206.5h.5M184.2 207.8h.5M184.2 210.2h.5M184.2 211.6h.5M184.2 212.8h.5M184.2 214.1h.5M184.2 216.6h.5M184.2 217.9h.5M184.2 219.2h.5M121.4 220.5h.6M122.6 221.1v.5"/>
<path d="M123.9 221.1v.5M125.1 221.1v.5M126.4 221.1v.5M128.9 221.1v.5M130.3 221.1v.5M131.5 221.1v.5M132.7 221.1v.5M135.3 221.1v.5M136.6 221.1v.5M137.8 221.1v.5M139.1 221.1v.5M141.6 221.1v.5"/>
<path d="M142.9 221.1v.5M144.2 221.1v.5M145.4 221.1v.5M148 221.1v.5M149.3 221.1v.5M150.5 221.1v.5M151.8 221.1v.5M152.8 220.5h.6M154.3 221.1v.5M155.6 221.1v.5M156.9 221.1v.5M158.1 221.1v.5"/>
<path d="M160.7 221.1v.5M162 221.1v.5M163.2 221.1v.5M164.5 221.1v.5M167 221.1v.5M168.3 221.1v.5M169.6 221.1v.5M170.8 221.1v.5M173.4 221.1v.5M174.6 221.1v.5M175.9 221.1v.5M177.2 221.1v.5"/>
<path d="M179.7 221.1v.5M181 221.1v.5M182.3 221.1v.5M183.5 221.1v.5M184.2 220.5h.5"/>
</g>
<g fill="#040000">
<path d="M121.5 190h.5l.1 .2-.1-.2 .2-.1v.2l.9-.1 1.7 .1 .4-.2 .8 .1 .4-.1 .8 .2 .5-.1 1.9-.1 4.5 .1 .7 .1 .5-.1h1.4l.5 .1 .6-.1h1.5l.7 .1 .5-.2v.1l.4 .1 .4-.1 .3 .1v-.1l1.2 .2 2.2-.1 .6 1.4h.3v.2l.3 .1 .1 .2 .4 .3 .2-.1v.2l1.6 .2v-.2h.2v.2l.7 .1 .9-.1 2.4 .1v-.3l.1 .2h.2v-.2l.1 .2 .3-.2v.2h.1v-.2l.1 .2h.8v-.2h.4l.5 .2 .1-.3 .4 .1 .1-.1 .2 .1 .7-.1v.1l1.1-.2v.1h.2v-.1l.2 .1v-.1h.3v.1l.1-.1h2.3l.7-.2h1.1v-.2l.3 .3 .8-.1v-.2l.1 .2v-.2h2.5l.9-.1v-.1l.3 .1h.2v-.1l1.8-.1 1.9 .1 1.1-.1v-.2l.1 .2 .1-.2 .6 .2 .4-.2 .1 .2v-.2l1.4-.1 .1 .3h.2v-.2l.6-.1 .2 .1 .1-.1 .3 .1 .2-.1 .3 .1 .4-.1 .1 .1 .4-.1 1.9 .1 .5-.2 3 .1 .5-.2 .7 .2-.1 .4-1.8-.1-.1 .2-.6-.1v.1l-.3-.1-.3 .1-.2-.1-.1 .1v-.1h-.4l-.3 .1v-.1l-.2 .1h-2.1v-.1l-.4 .2-.2-.2v.1l-.7 .1-.2-.2-.1 .2-2.5-.1-.3 .1v.2l-.1-.2-.3 .2-.1-.2-.7-.1-.5 .1v.2l-.3-.2v.2l-.2-.2-.1 .2-.3-.2-.2 .2-.1-.2v.2l-.8 .1-2-.1-.3 .2-.4-.2v.2l-1-.1v.2l-.3-.2-.7 .1v.1l-.2-.1-.3 .1-.1-.1h-.2v.1l-.3-.1-.2 .1v-.1l-.6 .2v-.1l-.8 .1-.1-.1-.3 .1-.3-.1-.5 .3-.2-.3v.3l-.3-.2h-.4v.3l-2.3-.1-.2 .3-.1-.2-.5 .2-.1-.3h-.2v.3h-.4v-.2h-.2v.2l-.4-.2v.2l-.3-.2v.3l-1.1-.1v.1h-.3v.1h-.2v-.1l-.3 .1-.1-.1-.2 .1-.5-.1v.1l-.4-.1h-.2v.1l-.3-.1-.3 .1-.5-.1v.1l-.5 .1-.7-.1v-.1l-.2 .1-.4-.1-.1 .2-.6-.2v.1l-.4-.1v.1l-.4 .1-.8-.2-.1 .1-.1-.4-.2 .3-.2-.3h-.5l-.4-.3v-.2l-.5-.5-.6-1-2-.1-.6 .1 .1 1.6-.2 .8v-1.7l-.2-1-.8 .2v-.2l-.1 .2h-.2v-.2h-.3v.2v-.2l-.4 .2v-.2l-.4 .2v-.2l-.1 .2-.3-.2-.2 .2v-.2l-.4 .2v-.2l-.6 .2v-.2h-.7l-.4 .2-.1-.2v.2h-.5v-.2h-.2v.2l-.1-.2-.3 .2v-.2l-.4 .2v-.2l-.3 .2-.1-.2-.2 .2-.2-.2h-.1v.2l-.3-.2v.2l-.5-.2v.2l-.1-.2-.1 .2-.3-.2v.2l-.2-.2-.8 .2-.4-.2v.2l-.3-.2-.2 .2-.1-.2v.2h-.2v-.2l-.3 .2-.3-.3v.3h-.2v-.2l-.3 .2v-.2l-.3 .2-.3-.2v.2l-.1-.2h-.2v.2l-.1-.2-.4 .2-.3-.2v.2l-.6-.2v.2l-.3-.2-.4 .2v-.2h-.2v.2l-.3-.2v.2h-.2l-.1-.2v.2l-.4-.2v.2h-.1l-.3-.3v.3l-.1-.2-.3 .2h-.1v-.2l-.1 .2-.4-.2v.2l-.8-.2v.2l-.5-.2-.1 .2-.4-.2v.2l-1.3-.2z"/>
<path d="M121.4 199.2h16.1l.2 .2a.94 .94 0 0 1 .7 .8l.2 .2v.2l.3 .1v.3l.2 .1 .2 .8h.2l.1 .5h.2v.3l.2 .2a.81 .81 0 0 0 .7 .9l.1 1 .2 .5h.2l.1 .6h.2l.1 .9h.2l.1 .5h.2l.1 .7h.1l.7 1.9h.2l.1 .5h.2l.1 .6 .2 .1 .1 .7 .3 .1 .2 .6 .2 .2 .1 .4 .3 .4a.71 .71 0 0 0 .6 .8l.5 .4 4 .1h34.8v.4h-24.7v.1l-.8-.1-.1 .1h-.2v-.1l-1.7 .1v-.1h-4v.1h-.3l-.1-.1h-7l-.2-.2a.69 .69 0 0 1-.8-.6l-.3-.2v-.3h-.3l-.2-.8-.3-.1-.1-.7-.2-.1-.4-1.1h-.2l-.1-.6h-.1l-1-2.4h-.2v-.4l-.1-.5h-.2l-.1-.7h-.2l-.1-.4h-.2v-.5l-.3-.4-.1-.7h-.2l-.3-1h-.2l-.5-1.3a1.65 1.65 0 0 1-.7-1.1l-.1-.4-.3-.1v-.2h-.2l-.3-.6-.6-.2h-15.5z"/>
</g>
<path d="M119.7 215.3h.4" fill="none" stroke="#040000" stroke-width=".2"/>
<g fill="#040000">
<path d="M119.9 215l1 .3-1 .4z"/>
<path d="M142.2 188h2.9v2.1h-2.9z"/>
</g>
<text font-size="6" fill="#040000" x="15.9" y="20.7">AD5040/AD5060</text>
<g font-size="2.9" fill="#040000">
<text x="41.3" y="93.3">图28. 典型输出与电源电压的关系</text>
<text x="131" y="93.3">图31. 进入软件省电模式到零电平的毛刺</text>
<text x="38.5" y="163.6">图29. 退出省电模式进入中量程的时间</text>
<text x="131" y="163.6">图32. 进入软件省电模式到零电平的毛刺</text>
<text x="49.9" y="235.2">图30. 噪声频谱密度</text>
<text x="132.4" y="235.2">图33. 进入硬件省电模式到三态的毛刺</text>
</g>
<text font-size="2.6" fill="#040000" x="96.3" y="265.8">Rev. A | Page 12 of 24</text>
<g font-size="2.1" fill="#040000">
<text x="24.5" y="30.7">5.005</text>
<text x="32.8" y="33.1">V</text>
<text x="32.8" y="35.6">T</text>
<text x="35.9" y="35.6">= 25°C</text>
<text x="38.3" y="33.1">= 5V</text>
<text x="169.7" y="32.4">C4 = 143mV p-p</text>
<text x="24.5" y="39.2">5.000</text>
<text x="126.7" y="38.2">ZERO-SCALE</text>
<text x="147.4" y="38.2">1k</text>
<text x="149.7" y="38.2">Ω TO GND</text>
<text x="24.5" y="47.6">4.995</text>
<text x="24.5" y="56.1">4.990</text>
<text x="22.4" y="63.9" transform="rotate(-90 22.4 63.9)">DAC OUTPUT (V)</text>
<text x="24.5" y="64.6">4.985</text>
<text x="24.5" y="73">4.980</text>
<text x="24.5" y="81.5">4.975</text>
<text x="31.5" y="83.2">5.50</text>
<text x="37.3" y="83.2">5.45</text>
<text x="43.1" y="83.2">5.40</text>
<text x="48.9" y="83.2">5.35</text>
<text x="54.7" y="83.2">5.30</text>
<text x="60.5" y="83.2">5.25</text>
<text x="66.4" y="83.2">5.20</text>
<text x="72.2" y="83.2">5.15</text>
<text x="78" y="83.2">5.10</text>
<text x="83.8" y="83.2">5.05</text>
<text x="89.6" y="83.2">5.00</text>
<text x="129.2" y="82.8">50.0mV</text>
<text x="155.2" y="82.8">M4.00µs</text>
<text x="174.1" y="82.8">CH1</text>
<text x="181.9" y="82.8">1.64V</text>
<text x="59" y="86.2">V</text>
<text x="63.5" y="86.2">(V)</text>
<text x="53.5" y="105.1">CH3 = SCLK</text>
<text x="127" y="105.5">1k</text>
<text x="129.3" y="105.5">Ω TO GND</text>
<text x="145.2" y="105.5">ZERO-SCALE</text>
<text x="169.7" y="104">C4 = 50mV p-p</text>
<text x="39.1" y="132.2">CH2 = V</text>
<text x="48.9" y="145.7">CH1 = TRIGGER</text>
<text x="25.7" y="154.6">CH1 2V/DIV CH2 2V/DIV</text>
<text x="52.9" y="154.6">CH3 2V</text>
<text x="62" y="154.6">TIME BASE = 5.00µs</text>
<text x="129.2" y="154.4">20.0mV</text>
<text x="155.2" y="154.4">M1.00µs</text>
<text x="174.1" y="154.4">CH1</text>
<text x="181.9" y="154.4">1.64V</text>
<text x="26.3" y="172.8">400</text>
<text x="26.3" y="178.4">350</text>
<text x="79.5" y="179.9">T</text>
<text x="79.5" y="175">V</text>
<text x="79.5" y="177.5">V</text>
<text x="82.7" y="179.9">= 25°C</text>
<text x="84" y="175">= 5V</text>
<text x="85" y="177.5">= 4.096V</text>
<text x="186.5" y="179.1">C2</text>
<text x="26.3" y="184.1">300</text>
<text x="34.5" y="181.3">FULL-SCALE</text>
<text x="186.5" y="181.2">25mV p-p</text>
<text x="26.3" y="189.8">250</text>
<text x="186.5" y="187.9">C3</text>
<text x="186.5" y="190">4.96V p-p</text>
<text x="26.3" y="195.4">200</text>
<text x="44.2" y="195.7">MID-SCALE</text>
<text x="186.5" y="196.8">C3 FALL</text>
<text x="26.3" y="201.1">150</text>
<text x="186.5" y="198.9">935.0µs</text>
<text x="26.3" y="206.7">100</text>
<text x="49.2" y="206">QUARTER-SCALE</text>
<text x="186.5" y="205.7">C3 RISE</text>
<text x="186.5" y="207.8">∞s</text>
<text x="186.5" y="209.9">NO VALID</text>
<text x="27.5" y="212.4">50</text>
<text x="143.5" y="210.7">T</text>
<text x="186.5" y="212">EDGE</text>
<text x="22.4" y="216" transform="rotate(-90 22.4 216)">NOISE SPECTRAL DENSITY (nV/ Hz)</text>
<text x="28.6" y="218.1">0</text>
<text x="49.6" y="221.1">ZERO-SCALE</text>
<text x="26.3" y="223.7">–50</text>
<text x="29.1" y="225.3">100</text>
<text x="45.5" y="225.3">1k</text>
<text x="60.7" y="225.3">10k</text>
<text x="75.9" y="225.3">100k</text>
<text x="92.6" y="225.3">1M</text>
<text x="121.3" y="224.7">CH3 2.00V</text>
<text x="134.7" y="224.7">CH2 50mV</text>
<text x="152.7" y="224.7">M1.00ms</text>
<text x="171.6" y="224.7">CH3</text>
<text x="179.4" y="224.7">1.36V</text>
<text x="53.8" y="228.3">FREQUENCY (Hz)</text>
</g>
<g font-size="2.1" fill="#fff">
<text x="123.8" y="82.8">CH4</text>
<text x="123.8" y="154.4">CH4</text>
</g>
<g font-size="1.8" fill="#040000">
<text x="34.2" y="33.6">REF</text>
<text x="34.1" y="36.1">A</text>
<text x="60.4" y="86.7">DD</text>
<text x="47.1" y="132.7">OUT</text>
<text x="80.9" y="175.5">DD</text>
<text x="80.9" y="178">REF</text>
<text x="80.8" y="180.5">A</text>
<text x="118.5" y="216">3</text>
</g>
<g font-size="1.8" fill="#fff">
<text x="118.5" y="190.7">2</text>
<text x="143.1" y="189.7">T</text>
</g>
<g font-size="1.4" fill="#040000">
<text x="96.3" y="80.8" transform="rotate(-90 96.3 80.8)">04767-065</text>
<text x="190.1" y="80.2" transform="rotate(-90 190.1 80.2)">04767-047</text>
<text x="91.8" y="151.1" transform="rotate(-90 91.8 151.1)">04767-019</text>
<text x="190.1" y="151.8" transform="rotate(-90 190.1 151.8)">04767-048</text>
<text x="96.3" y="222.9" transform="rotate(-90 96.3 222.9)">04767-046</text>
<text x="187.6" y="222.1" transform="rotate(-90 187.6 222.1)">04767-049</text>
</g>
</svg>
